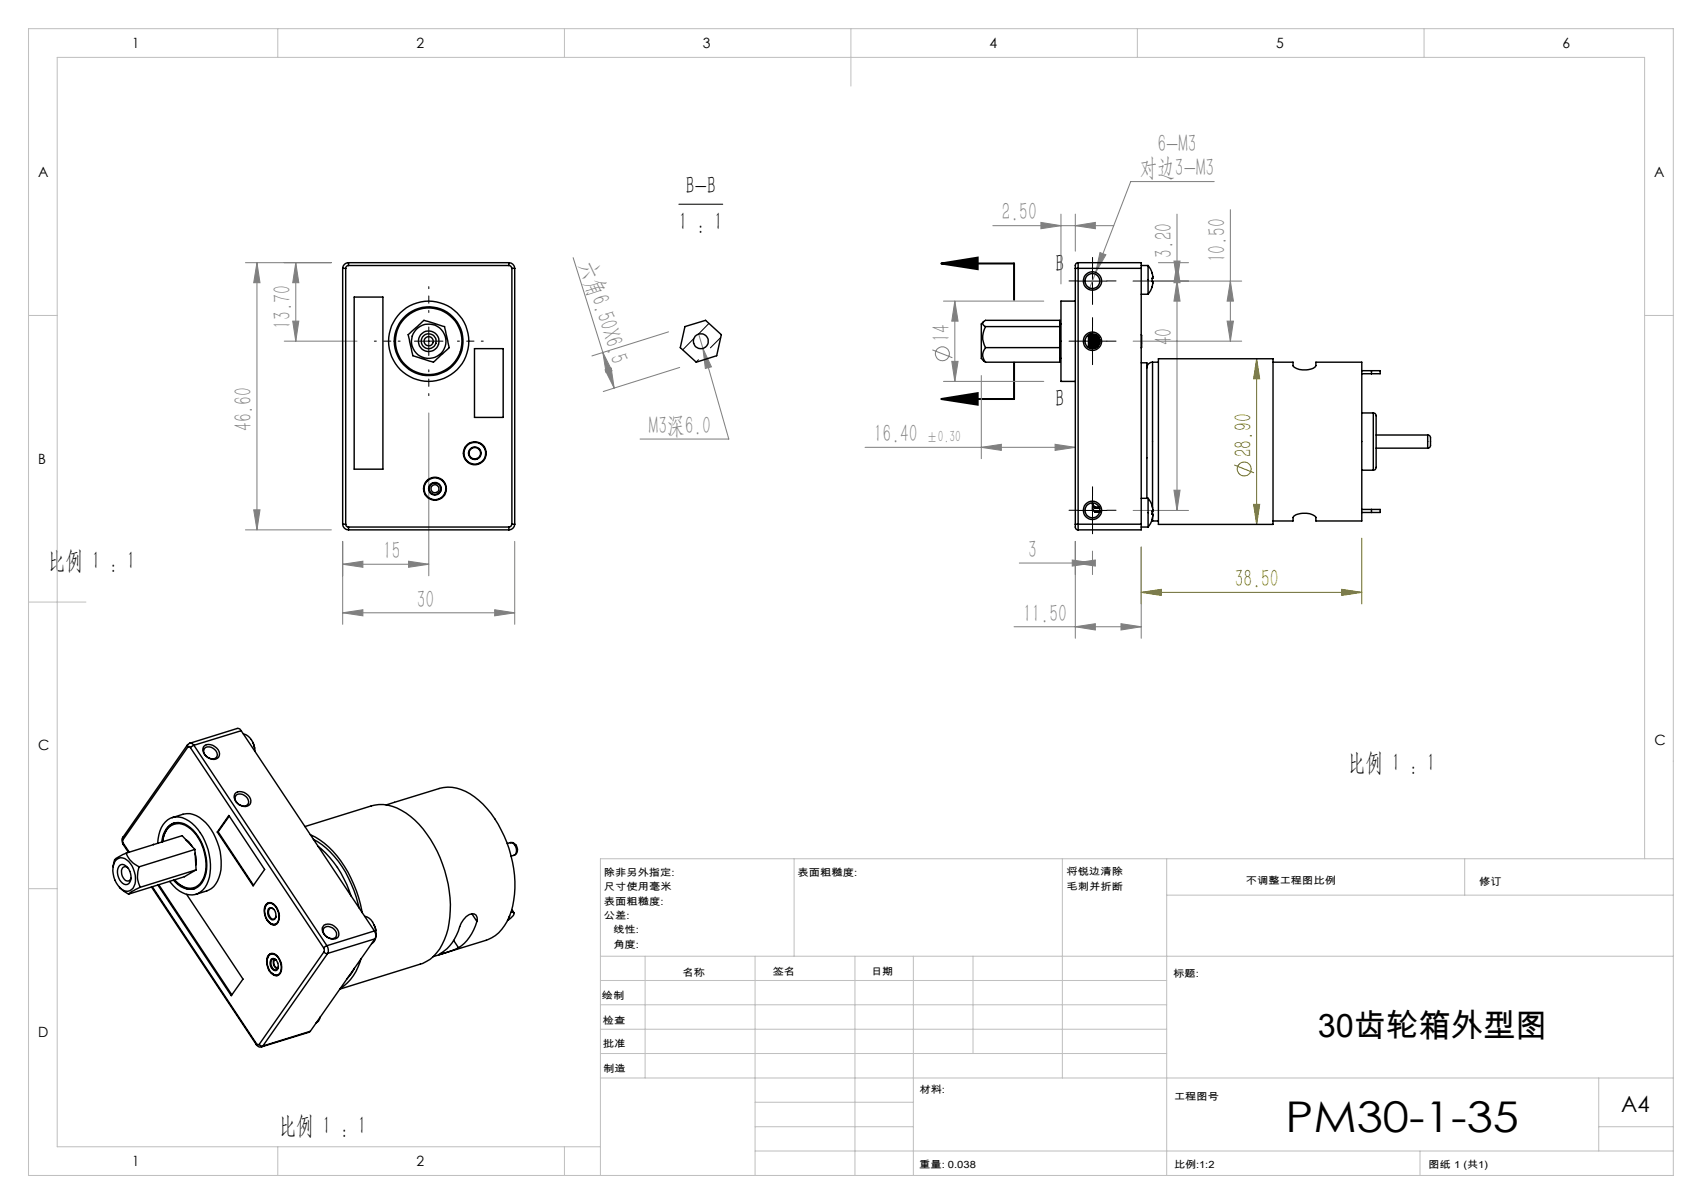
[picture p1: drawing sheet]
<svg xmlns="http://www.w3.org/2000/svg" width="297mm" height="210mm" viewBox="0 0 297 210" stroke-linecap="round" stroke-linejoin="round" font-family="sans-serif">
<g fill="none" stroke="#808000" stroke-width=".18">
<path d="M219.3 62.6l.5 3.5h-1zM219.3 62.6v28.9M199.1 95.4v9.9M215.4 81.1l3.4 1.4M218.8 88h1l-.5 3.5zM237.6 93.9v11.4M199.1 103.3l3.5-.5v1zM199.1 103.3h38.5M234.1 102.8l3.5 .5-3.5 .5z"/>
<circle cx="217.1" cy="81.8" r="1.21"/>
</g>
<g fill="none" stroke="#808080" stroke-width=".18">
<path d="M173.2 39.4h21.1M181.6 38.8l3.5 .6-3.5 .5zM185.1 37.4v12.1M187.6 39.4l3.5-.6v1.1zM187.6 37.4v6.4M205.4 37.4v51.6M211.9 31.7h-14.6l-6.1 15.8M214.7 36.6v22.9M42.8 45.8h15M44.8 45.8v46.6M44.8 45.8l.6 3.5h-1.1zM49.6 59.5h12.7"/>
<path d="M51.1 56h1l-.5 3.5zM51.6 45.8v13.7M51.6 45.8l.5 3.5h-1zM100 44.9l5.2 16.6M116.7 57.9l-13.4 4.2M121.9 58.3l.8 2.5M164.6 52.5h17.5M166.6 52.5l.6 3.5h-1.1zM166.6 52.5v14M191.2 47.5l-1.2 3M191.9 44.1l1.1 .3-1.8 3.1zM197.7 59.5h19"/>
<path d="M197.7 49h19M202.1 45.8h5.3M204.9 45.5h1l-.5 3.5zM205.4 49l.5 3.5h-1zM205.4 45.8l.5 3.5h-1zM214.1 56h1.1l-.5 3.5zM214.7 49l.5 3.5h-1.1zM74.8 72v28.4M105.2 61.5l1.6 3.2-1 .3zM105.2 61.5l2 6.2M105.6 64.5l1-.3 .6 3.5zM118.6 64.1l-13.3 4.2"/>
<path d="M122.7 60.8l1.4 3.2-1 .3zM122.7 60.8l4.5 15.8h-15.5M151 78h36.6M162.7 61l3.5 1.4M164.6 66.5h17.5M166.1 63h1.1l-.6 3.5zM171.2 78l3.5-.5v1.1zM171.2 65.5v14.5M184.1 77.5l3.5 .5-3.5 .6zM42.8 92.4h15M44.3 88.9h1.1l-.6 3.5zM59.8 98.4l3.5-.5v1z"/>
<path d="M59.8 94.4v14.5M59.8 98.4h15M71.3 97.9l3.5 .5-3.5 .5zM89.8 94.4v14.5M177.9 98.2h12.7M187.1 97.7l3.5 .5-3.5 .5zM187.6 98.2l3.5-.5v1zM187.6 94.4v16.9M190.6 96.1v4.1M197.7 89h9.7M199.1 95.4v15.9M204.9 85.5h1l-.5 3.5z"/>
<path d="M59.8 106.9l3.5-.5v1zM59.8 106.9h30M86.3 106.4l3.5 .5-3.5 .5zM177 109.3h22.1M187.6 109.3l3.5-.5v1.1zM195.6 108.8l3.5 .5-3.5 .6z"/>
<circle cx="164.4" cy="61.7" r="1.21"/>
</g>
<path d="M164.3 46l6.3-1.1v2zM164.3 46h12.7v6.3M164.3 69.6l6.3-1v2zM177 63.2v6.4h-12.7" fill="none" stroke="#000" stroke-width=".35"/>
<path d="M188.1 49h-1.6M188.1 59.5h-1.6M190.6 46.5v-1.6M190.6 51.5v1.6M190.6 57v-1.6M193.1 49h1.6M193.1 59.5h1.6M190.6 62v1.6M188.1 89h-1.6M190.6 86.5v-1.6M190.6 91.5v1.6M193.1 89h1.6" fill="none" stroke="#000" stroke-width=".18" stroke-dasharray="30.5 1.3 1.3 1.3"/>
<path d="M69.8 59.5h-4.5M74.8 54.5v-4.5M79.8 59.5h4.5M74.8 64.5v4.5" fill="none" stroke="#000" stroke-width=".18" stroke-dasharray="30.5 1.3 1.3 1.3" stroke-dashoffset="30.1"/>
<path d="M118.5 35.6h7.6M72.3 59.5h5M74.8 57v5M188.1 49h5M188.1 59.5h5M190.6 46.5v5M190.6 57v5M188.1 89h5M190.6 86.5v5" fill="none" stroke="#000" stroke-width=".18"/>
<g fill="none" stroke="#c0c0c0" stroke-width=".18">
<path d="M5 5h287v200h-287zM48.5 5v5M98.5 5v5M148.5 5v10M198.5 5v5M248.5 5v5M5 55h5M287 55h5M5 105h10M5 155h5M138.6 149.8v17M185.4 149.8v38.2"/>
<path d="M203.6 149.8v55.2M203.6 156.1h88.4M255.6 149.8v6.3M287 149.8v-139.8h-277v190h94.8M292 149.8h-187.2v55.2M104.8 166.8h187.2M104.8 179.5h98.8M104.8 175.3h98.8M104.8 171h98.8M112.6 166.8v21.2M131.8 166.8v38.2M149.2 166.8v38.2"/>
<path d="M159.4 166.8v38.2M169.8 166.8v17M104.8 183.8h98.8M104.8 188h187.2M131.8 196.5h27.6M131.8 192.3h27.6M279 196.5h13M279 188v12.8M48.5 200v5M98.5 200v5M131.8 200.8h160.2M247.8 200.8v4.2"/>
</g>
<path d="M164.3 46l6.3-1.1v2zM164.3 69.6l6.3-1v2z" fill="#000"/>
<g fill="#808000">
<path d="M199.1 103.3l3.5-.5v1zM234.1 102.8l3.5 .5-3.5 .5z"/>
<path d="M219.3 62.6l.5 3.5h-1zM218.8 88h1l-.5 3.5z"/>
</g>
<g fill="#808080">
<path d="M187.6 109.3l3.5-.5v1.1zM195.6 108.8l3.5 .5-3.5 .6zM171.2 78l3.5-.5v1.1zM184.1 77.5l3.5 .5-3.5 .6zM181.6 38.8l3.5 .6-3.5 .5zM187.6 39.4l3.5-.6v1.1zM191.9 44.1l-.7 3.4 1.8-3.1zM187.6 98.2l3.5-.5v1zM187.1 97.7l3.5 .5-3.5 .5zM122.7 60.8l.4 3.5 1-.3z"/>
<path d="M59.8 106.9l3.5-.5v1zM86.3 106.4l3.5 .5-3.5 .5zM59.8 98.4l3.5-.5v1zM71.3 97.9l3.5 .5-3.5 .5z"/>
<path d="M44.3 88.9h1.1l-.6 3.5zM44.8 45.8l.6 3.5h-1.1zM51.1 56h1l-.5 3.5zM51.6 45.8l.5 3.5h-1zM204.9 45.5h1l-.5 3.5zM205.4 45.8l.5 3.5h-1z"/>
<path d="M166.6 52.5l.6 3.5h-1.1zM166.1 63h1.1l-.6 3.5zM214.7 49l.5 3.5h-1.1zM214.1 56h1.1l-.5 3.5zM205.4 49l.5 3.5h-1zM204.9 85.5h1l-.5 3.5z"/>
<path d="M105.2 61.5l1.6 3.2-1 .3zM105.6 64.5l1-.3 .6 3.5z"/>
</g>
<g fill="none" stroke="#000" stroke-width=".25">
<path d="M59.8 46.8h.5M59.8 46.8v44.6M60.3 46.8v44.6M60.8 46.3a.48 .48 0 0 0-.5 .5M60.8 45.8v.5M60.8 45.8a1.02 1.02 0 0 0-1 1M60.8 46.3h28M60.8 45.8h28M61.8 51.8h5v30h-5zM71.2 58.4l2.8-2.5 3.6 1.1 .8 3.6-2.8 2.6-.6-.2-3-1zM88.8 46.3a.54 .54 0 0 1 .5 .5M88.8 45.8v.5"/>
<path d="M88.8 45.8a1.02 1.02 0 0 1 1 1M89.3 46.8h.5M89.3 46.8v44.6M89.8 46.8v44.6M119.5 57l3.6-1.1 2.8 2.5-.8 3.6-3.6 1.2-2.8-2.6zM171.6 56.1l-.4 .4v6l.8 .7M172 57a.55 .55 0 0 1-.5-.6 .55 .55 0 0 1 .5-.5h12.9v7.3h-12.9M172 57a3.6 3.6 0 0 0 0 3.6M172 57h12.9M184.9 56.5h.2M187.6 46.8h.5M187.6 52.5h-2.5v14h2.5"/>
<path d="M187.6 46.8v44.6M188.1 45.8v1M188.1 45.8h11v1M188.1 45.8a.7 .7 0 0 0-.5 1M188.1 46.8v44.6M188.1 46.8h11M189.9 58.4v2.2M190.1 58.3v2.4M190.3 58.3v2.5M190.4 58.9l.1 .1M190.4 58.9v.8M190.4 58.8v.1"/>
<path d="M190.4 59.7v.2h1.5M190.4 58.6v.2M190.4 58.2v.2M190.4 58.4v.2M190.4 58.8h1.3M190.4 58.6h1.2M190.4 58.4h.9M190.5 59.6l-.1 .1M190.5 59l.1 .2M190.5 59h1.3M190.5 59.6h1.4M190.6 59.2v.2"/>
<path d="M190.6 59.4l-.1 .2M190.6 59.2h1.3M190.6 59.4h1.3M191.9 59.9h-1.5v.2M199.1 58.4v2.3M199.1 46.3h1.2M199.1 51.3h1.2M199.1 46.8v44.6M200.3 46.3l.6 .9 .3 1.1v.2h-.2v.6h.2l-.2 1-.7 1.2M200.3 46.3v5M82.8 60.8h5v12h-5zM172 60.6a1.88 1.88 0 0 0 0 2.6"/>
<path d="M172 60.6h12.9M184.9 62.5h.2M190.4 60.6v.2M190.4 60.3v.2M190.4 60.1v.2M190.4 60.5v.1M190.4 60.6h.9M190.4 60.5h1M190.4 60.1h1.4M190.4 60.3h1.3M199.1 63.3h1v23.6M201.1 63.2a.96 .96 0 0 0-1 1"/>
<path d="M201.1 63.2v25.4M201.1 63.2h1M202.1 62.6h20v28.9h-20zM222.1 63.2h3.5v.6a2.92 2.92 0 0 0 3.3 .5l.6-.3 .1-.8h8v27.7h-8v-.6a2.92 2.92 0 0 0-3.2-.6l-.7 .4-.1 .8h-3.5M237.6 72h2M237.6 64.7h1.7M237.6 65.2h1.7M239.3 64.7h1.5v.5h-1.5M239.3 64.7v.5M239.6 72a.62 .62 0 0 1 .5 .9v8.6a.48 .48 0 0 1-.5 .5M239.6 72v10M240.1 78.2h9"/>
<path d="M240.1 75.9h9M249.1 75.9a.66 .66 0 0 1 .5 .9v.8a.47 .47 0 0 1-.5 .6M249.1 75.9v2.3M59.8 91.4h.5M59.8 91.4a1.02 1.02 0 0 0 1 1M60.3 91.4a.48 .48 0 0 0 .5 .5M60.8 91.9v.5M60.8 91.9h28M60.8 92.4h28M88.8 91.9v.5M89.3 91.4a.54 .54 0 0 1-.5 .5M89.3 91.4h.5"/>
<path d="M89.8 91.4a1.02 1.02 0 0 1-1 1M187.6 91.4h.5M187.6 91.4v.5a.47 .47 0 0 0 .5 .5M188.1 91.4v1M188.1 91.4h11M190.6 87.9l.5 .5M190.6 88.4l.5 .2M190.6 87.9v.5M190.6 87.7v.2M190.6 88.8l.5 .4M190.6 88.4v.4M190.6 88.8v.1l.5 .5"/>
<path d="M191.1 88.4v.2M191.1 89.2v.1M191.1 88.4h.7M191.1 89.2h.8M191.1 88.6h.8M191.1 88.6h.1M191.1 89.3v.1M191.1 89.4h.8M191.1 89.3h.8M199.1 91.4v1h-11M199.1 91.9h1.2M199.1 86.9h1.2"/>
<path d="M200.3 86.9l.6 .9 .3 1.1v.2h-.2v.6h.2l-.2 1-.7 1.2M200.3 86.9v5M201 90.9h1.1M201.1 89.1v.6M201.1 90.3v.6M237.6 82h2M237.6 88.9h1.7M237.6 89.4h1.7M239.3 88.9h1.5v.5h-1.5M239.3 88.9v.5M32.7 129.9l.1 .4M32.7 129.9l-11.3 16.1"/>
<path d="M32.8 130.3a.25 .25 0 0 1 .2-.1 .25 .25 0 0 1 .2 .2M32.8 130.3l-11.3 16.1M33.1 129.6l-.4 .3M33.1 129.6l.4 .1 .3 .3M33.2 130.4l23.3 34.9M33.8 130l-.6 .4M33.8 130l23.2 35M35.5 130.2a1.73 1.73 0 0 1 2.7 .9 1.05 1.05 0 0 1-.3 1.2 1.05 1.05 0 0 1-1.3 0 1.6 1.6 0 0 1-1.1-2.1zM35.7 130.5a1.45 1.45 0 0 1 2.2 1.4 1.32 1.32 0 0 1-1.3 .4 1.32 1.32 0 0 1-1-1l-.1-.3zM41 138.5a1.73 1.73 0 0 1 2.7 .8 1.05 1.05 0 0 1-.4 1.3 1.05 1.05 0 0 1-1.2-.1 1.6 1.6 0 0 1-1.1-2zM41.2 138.7a1.45 1.45 0 0 1 2.2 1.4 1.25 1.25 0 0 1-2.2-.3 .87 .87 0 0 1 0-1.1zM42.1 127.5l-.2-.3-.4-.2-8.4 2.6"/>
<path d="M42.1 127.5l23.2 34.9M42.1 127.5l-8.3 2.5M42.5 128a3 3 0 0 1 2 3M44.1 129.5l.3 1M20.1 150.1a1.28 1.28 0 0 1 2-.1 4.2 4.2 0 0 1 1.1 4.9 1.59 1.59 0 0 1-2.6-.5 4.1 4.1 0 0 1-.5-4.3zM20.8 154.8l.9 .7 .7 .5M20.9 150.9a1.11 1.11 0 0 1 1.6 .7 1.92 1.92 0 0 1-.3 2.7 1.61 1.61 0 0 1-1.6-1.6 1.88 1.88 0 0 1 .3-1.8zM21.4 146a1.02 1.02 0 0 0 .1 1.3M21.4 146l.1 .4M21.5 146.4l-.1 .5 .1 .2M21.5 147.3l.9 1.4M21.5 147.1v.2"/>
<path d="M21.5 147.1l1 1.5M22 148.8l-1 .5a1.69 1.69 0 0 0-1.3 1.9M22 148.8a4.1 4.1 0 0 0 2.3 2.4M22.3 151.4a.67 .67 0 0 0-.9-.1 .67 .67 0 0 0-.2 .8 1.63 1.63 0 0 0 1 1.6 .6 .6 0 0 0 .7-.5M24.3 151.2a4.2 4.2 0 0 0 .2 3.6M24.5 154.8l-1.5 .7-.6 .5M26.4 154.7l18.3 27.5M26.6 154.6l18.2 27.5M26.7 147.3h.1M27.5 147.1a4.8 4.8 0 0 1 2.2-4.4 3.8 3.8 0 0 1 4.3 1.4 10.2 10.2 0 0 1 2.3 9.6 3.1 3.1 0 0 1-5 1.7l-.5-.4-1.2-1.3M27.6 154.4l12.8 19.3 2-2.9-9.8-14.8M27.7 154.3l12.8 19.2"/>
<path d="M28.2 146.9a3.3 3.3 0 0 1 2.9-3.4 5.1 5.1 0 0 1 3.8 3 8 8 0 0 1 .6 7 2.7 2.7 0 0 1-4.4 .8l-.8-.8M28.4 146.8a3.1 3.1 0 0 1 2.9-3.2 5.3 5.3 0 0 1 3.7 3.3 7.4 7.4 0 0 1 .2 6.8 2.57 2.57 0 0 1-4 .5l-.8-.8M30.1 142.6a6.9 6.9 0 0 1 3.1-.7 7 7 0 0 1 4.7 5 8.4 8.4 0 0 1-.3 7.3 2.91 2.91 0 0 1-1.5 1.2l-1.9 .6M30.4 143.5a3.7 3.7 0 0 0-2 3.2M30.5 153.6a3.6 3.6 0 0 0 3.5 1.4M32.4 146.4l.6 .6 .5 .7M32.5 146.6l.6 .4M34 148.2l-9.7 3M34 148.2l.2 3.5M34 148.2l-2.2-2.4-9.8 3M34 148.8l.2 1.2-.1 .9 .1-.2M34.2 151.7l-9.7 3.1"/>
<path d="M34.2 151.7l-2 1.2-9.8 3.1M38.1 145.1l6.1 9.3M38.1 145.1h-.2M39.9 142.2l6.3 9.5-2 2.8-6.3-9.4zM40 142.3l-1.9 2.8M46.4 157.8a1.03 1.03 0 0 1 1.7 .3 2.52 2.52 0 0 1 .2 3 1.16 1.16 0 0 1-1.7-.6l-.4-.8a2.24 2.24 0 0 1 .2-1.9zM46.6 157.7a1.09 1.09 0 0 1 1.6 .6 2.22 2.22 0 0 1 0 2.8 1.3 1.3 0 0 1-1.7-.8l-.1-.4a1.96 1.96 0 0 1 .2-2.2zM46.9 157.5a1.07 1.07 0 0 0-.7 1M47 158.4a1.12 1.12 0 0 1 1.1 1.5 .57 .57 0 0 1-.5 .5 .57 .57 0 0 1-.6-.3 1.34 1.34 0 0 1 0-1.7zM47.8 158.6a.48 .48 0 0 0-.5-.2 .48 .48 0 0 0-.4 .3 1.29 1.29 0 0 0 .8 1.6l.3-.2 .2-.3M53.2 144.2l11.6-3.6a7 7 0 0 1 6 1.2 19.7 19.7 0 0 1 7.4 12.4 16.6 16.6 0 0 1-1 10.5 6.4 6.4 0 0 1-3.9 3.5l-14 4.3M54.2 145.6a15.6 15.6 0 0 1 7.5 8.7 21.9 21.9 0 0 1 1.5 4.9"/>
<path d="M54.7 146.4a16.1 16.1 0 0 1 7.1 8.9l.9 3.1M55.5 147.6a18 18 0 0 1 5.8 8.7M63.6 159.8h.1a3.1 3.1 0 0 1 1.9 3.4 1.59 1.59 0 0 1-.8 1.4M67.4 140.4l9.2-2.9a7.2 7.2 0 0 1 6.9 2.1 20.2 20.2 0 0 1 5.7 19.4 7.4 7.4 0 0 1-4.4 5l-9.2 2.9M82.3 159.4l.9 1.3M88.9 159.7l-.1 .2M89 147a1.15 1.15 0 0 1 1.2 .8 1.15 1.15 0 0 1-.5 1.3M89 147a1.3 1.3 0 0 1 .7 2.2l-.5 .1M89 147l-.5 .1M89.1 159.1l.6 .1a1.28 1.28 0 0 1-.9 1.2l-.3 .1M89.3 158.7l.4 .5M46.8 166.6a1.03 1.03 0 0 1 1.7 .3 2.58 2.58 0 0 1 .2 3.1 1.53 1.53 0 0 1-2-1.5 2.24 2.24 0 0 1 .1-1.9z"/>
<path d="M46.9 160.8h.1M47 160.8a1.17 1.17 0 0 0 1.1 .5M47 166.6a1.15 1.15 0 0 1 1.8 .8l.1 .4a1.81 1.81 0 0 1-.5 2.3 1.66 1.66 0 0 1-1.7-1.6 2.05 2.05 0 0 1 .3-1.9zM47.3 169.6l.1 .1a1.22 1.22 0 0 0 1.1 .4M47.3 166.3a1.29 1.29 0 0 0-.7 1.1M47.3 167.3a.78 .78 0 0 1 1.2 .7 .82 .82 0 0 1-.5 1.3 1.38 1.38 0 0 1-.7-2zM47.6 167.3h.4l.2 .2h-.2a.82 .82 0 0 0 .4 1.3l.1-.1a.48 .48 0 0 1-.2 .4 .48 .48 0 0 1-.5 0l-.5-.8a.98 .98 0 0 1 .3-1zM47.9 167.3a1.21 1.21 0 0 0 .5 1.7M54.2 179.9l-.3 .1-8.3 2.6M54.2 179.9l-8.3 2.5M55.9 177.4a1.31 1.31 0 0 1-.8 1M56.5 165.3l.1 .3-.1 .4"/>
<path d="M56.5 166l.3 .3h.4M56.5 166l-11.3 16.2M56.6 161.4a1.79 1.79 0 0 1 1.8 .2 1.79 1.79 0 0 1 .6 1.8 1.73 1.73 0 0 1-2.7-.9 .95 .95 0 0 1 .3-1.1zM56.6 161.8a1.38 1.38 0 0 1 1.6 .1 1.38 1.38 0 0 1 .4 1.6 1.45 1.45 0 0 1-2.2-1.4zM57 165a1.4 1.4 0 0 1 .2 1.3M57 165l-.5 .3M57.2 166.3l-11.3 16.1M61.8 168.9l-.5 1-.8 .9M63 167.2a8.4 8.4 0 0 1-3.6 5.2M65.3 161.3l.3 1M65.3 162.4a1.34 1.34 0 0 1 .1 1.4M65.3 162.4l-8.3 2.6"/>
<path d="M65.4 163.8l-8.2 2.5M65.4 163.8l-11.2 16.1M79.2 164l.8 1.3M83.2 160.7a7.9 7.9 0 0 1-3.2 4.6M83.2 160.7a.92 .92 0 0 0-.2-1.1 .92 .92 0 0 0-1.1-.1 4.2 4.2 0 0 0-1.9 2.9 7.7 7.7 0 0 1-3.4 4.1l3.4-1.2M44.7 182.2l.1 .1a.68 .68 0 0 0 .8 .3M44.8 182.1l.1 .1h.3M44.8 182.1l-.1 .1M45.2 182.2l.3 .2h.4M45.9 182.4l-.3 .2"/>
<circle cx="74.8" cy="59.5" r="3"/>
<circle cx="74.8" cy="59.5" r="1.81"/>
<circle cx="74.8" cy="59.5" r=".8"/>
<circle cx="74.8" cy="59.5" r="7"/>
<circle cx="74.8" cy="59.5" r="5.8"/>
<circle cx="74.8" cy="59.5" r="6"/>
<circle cx="74.8" cy="59.5" r="1.31"/>
<circle cx="122.3" cy="59.5" r="1.31"/>
<circle cx="190.6" cy="49" r="1.6"/>
<circle cx="190.6" cy="59.5" r="1.6"/>
<circle cx="190.6" cy="49" r="1.3"/>
<circle cx="190.6" cy="59.5" r="1.3"/>
<circle cx="82.8" cy="79.1" r="1.1"/>
<circle cx="82.8" cy="79.1" r="1.9"/>
<circle cx="82.9" cy="79" r=".99"/>
<circle cx="82.9" cy="79" r="2"/>
<circle cx="75.9" cy="85.3" r=".7"/>
<circle cx="75.9" cy="85.3" r="1.1"/>
<circle cx="75.9" cy="85.2" r="1.89"/>
<circle cx="75.9" cy="85.3" r="2"/>
<circle cx="75.9" cy="85.3" r="1"/>
<circle cx="190.6" cy="89" r="1.6"/>
<circle cx="190.6" cy="89" r="1.3"/>
</g>
<path d="M121.1 59l-2 2M123.7 56.4l-1.9 1.9M125.8 58.9l-1.8 1.8M121.9 62.8l-.4 .4" fill="none" stroke="#000" stroke-width=".18"/>
<text font-size="7.4" x="224.3" y="197.5">PM30-1-35</text>
<text font-size="5.6" x="230" y="180.8">30齿轮箱外型图</text>
<g font-size="4.4" fill="#808080">
<text x="202" y="26.4">6-M3</text>
<text x="198.9" y="30.8">对边3-M3</text>
<text x="174.8" y="38.5">2.50</text>
<text x="101.3" y="46.1" transform="rotate(73 101.3 46.1)">六角6.50X6.5</text>
<text x="204.5" y="45" transform="rotate(-90 204.5 45)">3.20</text>
<text x="213.8" y="45.8" transform="rotate(-90 213.8 45.8)">10.50</text>
<text x="50.8" y="57.4" transform="rotate(-90 50.8 57.4)">13.70</text>
<text x="165.8" y="59.7" transform="rotate(-90 165.8 59.7)">14</text>
<text x="204.5" y="60.2" transform="rotate(-90 204.5 60.2)">40</text>
<text x="44" y="75.2" transform="rotate(-90 44 75.2)">46.60</text>
<text x="113.2" y="75.7">M3深6.0</text>
<text x="152.5" y="77.1">16.40</text>
<text x="66.9" y="97.5">15</text>
<text x="179.4" y="97.3">3</text>
<text x="72.7" y="106">30</text>
<text x="178.5" y="108.4">11.50</text>
</g>
<g font-size="4.4">
<text x="119.7" y="33.9">B-B</text>
<text x="118.5" y="40.1">1 : 1</text>
<text x="184.2" y="47.4">B</text>
<text x="184.2" y="71">B</text>
<text x="8.3" y="99.3">比例 1 : 1</text>
<text x="235.2" y="134.5">比例 1 : 1</text>
<text x="48.6" y="197.9">比例 1 : 1</text>
</g>
<g font-size="4.4" fill="#808000">
<text x="218.4" y="79.8" transform="rotate(-90 218.4 79.8)">28.90</text>
<text x="215.5" y="102.4">38.50</text>
</g>
<text font-size="3.9" x="282.9" y="193.9">A4</text>
<text font-size="2.8" fill="#808080" x="161.7" y="77.1">±0.30</text>
<g font-size="2.5">
<text x="23.1" y="8.4">1</text>
<text x="72.7" y="8.4">2</text>
<text x="122.7" y="8.4">3</text>
<text x="172.7" y="8.4">4</text>
<text x="222.7" y="8.4">5</text>
<text x="272.7" y="8.4">6</text>
<text x="6.7" y="30.9">A</text>
<text x="288.7" y="30.9">A</text>
<text x="6.7" y="80.9">B</text>
<text x="6.7" y="130.9">C</text>
<text x="288.7" y="129.9">C</text>
<text x="6.7" y="180.9">D</text>
<text x="23.1" y="203.4">1</text>
<text x="72.7" y="203.4">2</text>
</g>
<g font-size="1.7">
<text x="105.4" y="152.8">除非另外指定:</text>
<text x="105.4" y="155.3">尺寸使用毫米</text>
<text x="139.2" y="152.8">表面粗糙度:</text>
<text x="186.1" y="152.7">将锐边清除</text>
<text x="186.1" y="155.2">毛刺并折断</text>
<text x="217.4" y="154.2">不调整工程图比例</text>
<text x="258.1" y="154.4">修订</text>
<text x="105.4" y="157.8">表面粗糙度:</text>
<text x="105.4" y="160.3">公差:</text>
<text x="107" y="165.3">角度:</text>
<text x="107" y="162.8">线性:</text>
<text x="119.1" y="170.2">名称</text>
<text x="134.8" y="170.1">签名</text>
<text x="152" y="170.1">日期</text>
<text x="204.8" y="170.4">标题:</text>
<text x="105" y="174.3">绘制</text>
<text x="105.2" y="178.5">检查</text>
<text x="105.2" y="182.6">批准</text>
<text x="105.3" y="187">制造</text>
<text x="160.4" y="190.7">材料:</text>
<text x="204.9" y="191.8">工程图号</text>
<text x="160.4" y="203.7">重量: 0.038</text>
<text x="204.9" y="203.8">比例:1:2</text>
<text x="249.3" y="203.8">图纸 1 (共1)</text>
</g>
</svg>
